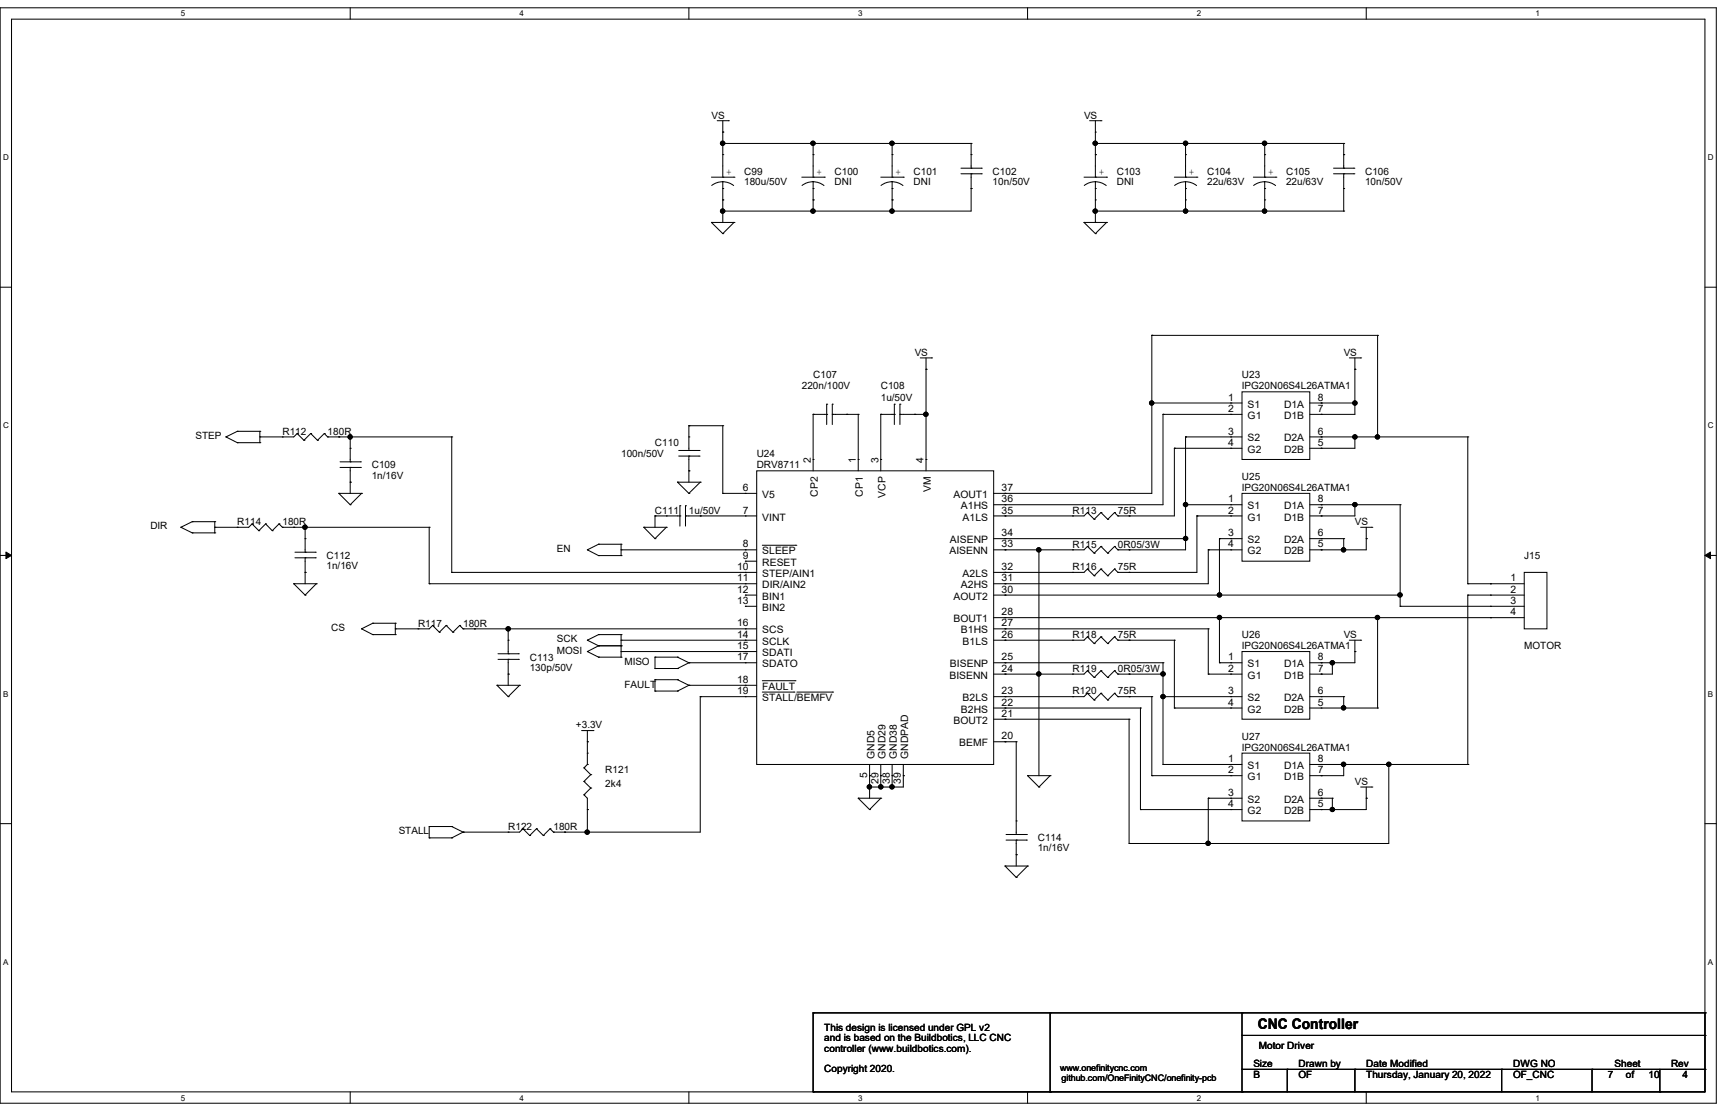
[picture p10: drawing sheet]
<svg xmlns="http://www.w3.org/2000/svg" width="432mm" height="279mm" viewBox="0 0 432 279" stroke-linecap="round" stroke-linejoin="round" font-family="sans-serif">
<path d="M0 1.9h428.6v273.6h-428.6zM2.9 4.8h422.9v267.8h-422.9z" fill="none" stroke="#000" stroke-width=".25"/>
<g fill="#fff">
<path d="M45.2 2.3h1.1v2.2h-1.1z"/>
<path d="M45.2 273h1.1v2.2h-1.1z"/>
</g>
<path d="M87.5 1.9v2.9M87.5 272.6v2.9" fill="none" stroke="#000" stroke-width=".25"/>
<g fill="#fff">
<path d="M129.8 2.3h1.1v2.2h-1.1z"/>
<path d="M129.8 273h1.1v2.2h-1.1z"/>
</g>
<path d="M172 1.9v2.9M172 272.6v2.9" fill="none" stroke="#000" stroke-width=".25"/>
<g fill="#fff">
<path d="M214.3 2.3h1.1v2.2h-1.1z"/>
<path d="M214.3 273h1.1v2.2h-1.1z"/>
</g>
<path d="M256.6 1.9v2.9M256.6 272.6v2.9" fill="none" stroke="#000" stroke-width=".25"/>
<g fill="#fff">
<path d="M298.9 2.3h1.1v2.2h-1.1z"/>
<path d="M298.9 273h1.1v2.2h-1.1z"/>
</g>
<path d="M341.2 1.9v2.9M341.2 272.6v2.9" fill="none" stroke="#000" stroke-width=".25"/>
<g fill="#fff">
<path d="M383.5 2.3h1.1v2.2h-1.1z"/>
<path d="M383.5 273h1.1v2.2h-1.1z"/>
<path d="M.8 38.2h1.4v2.3h-1.4z"/>
<path d="M426.5 38.2h1.4v2.3h-1.4z"/>
<path d="M.8 105.2h1.4v2.2h-1.4z"/>
<path d="M426.5 105.2h1.4v2.2h-1.4z"/>
</g>
<path d="M0 71.7h2.9M425.8 71.7h2.8" fill="none" stroke="#000" stroke-width=".25"/>
<g fill="#fff">
<path d="M.8 172.1h1.3v2.3h-1.3z"/>
<path d="M426.5 172.1h1.3v2.3h-1.3z"/>
</g>
<path d="M0 138.7h2.9M425.8 138.7h2.8" fill="none" stroke="#000" stroke-width=".25"/>
<path d="M1.5 137.8l1.4 .9-1.4 .8zM425.8 138.7l1.4-.9v1.7z" fill="#000" stroke="#000" stroke-width=".25"/>
<g fill="#fff">
<path d="M.8 239.1h1.3v2.2h-1.3z"/>
<path d="M426.5 239.1h1.3v2.2h-1.3z"/>
</g>
<g fill="none" stroke="#000" stroke-width=".25">
<path d="M179.1 30.1h2.8M180.5 33h.1M180.5 38.6h.1M180.5 35.8h.1M180.5 30.1v14.1M180.5 35.8h62M181.9 30.1h.1M203.1 38.6h.1M203.1 35.8h.1M203.1 35.8v8.4M222.8 38.6h.1M222.8 35.8h.1"/>
<path d="M222.8 35.8v8.4M242.5 38.6h.1M242.5 35.8h.1M242.5 35.8v6.2M272.1 30.1h2.9M273.6 33h.1M273.6 38.6h.1M273.6 35.8h.1M273.6 30.1v14.1M273.6 35.8h62M275 30.1h.1M296.1 38.6h.1"/>
<path d="M296.1 35.8h.1M296.1 35.8v8.4M315.8 38.6h.1M315.8 35.8h.1M315.8 35.8v8.4M335.6 38.6h.1M335.6 35.8h.1M335.6 35.8v6.2M177.7 55.5h.1M177.7 55.5h5.6M177.7 55.5l2.8 2.8M177.7 44.2h5.6"/>
<path d="M180.5 58.3h.1M180.5 47.1h.1M180.5 44.2h.1M180.5 45.4l1.4 .2 1.3 .7M180.5 45.4l-1.5 .2-1.3 .7M180.5 49.9h.1M180.5 52.7h.1M180.5 45.4v10.1M183.3 55.5h.1M183.3 44.2h.1M183.3 55.5l-2.8 2.8M200.2 44.2h5.7"/>
<path d="M203.1 47.1h.1M203.1 44.2h.1M203.1 45.4l1.4 .2 1.3 .7M203.1 45.4l-1.5 .2-1.3 .7M203.1 49.9h.1M203.1 52.7h.1M203.1 45.4v7.3M205.9 44.2h.1M220 44.2h5.6M222.8 47.1h.1M222.8 44.2h.1M222.8 45.4l1.4 .2 1.3 .7"/>
<path d="M222.8 45.4l-1.5 .2-1.3 .7M222.8 49.9h.1M222.8 52.7h.1M222.8 45.4v7.3M225.6 44.2h.1M240 43.4h5.1M240 42h5.1M242.5 42h.1M242.5 43.4h.1M242.5 47.1h.1M242.5 43.4v9.3h-62M245.1 43.4h.1"/>
<path d="M245.1 42h.1M270.7 55.5h.1M270.7 55.5h5.7M270.7 55.5l2.9 2.8M270.7 44.2h5.7M273.6 58.3h.1M273.6 47.1h.1M273.6 44.2h.1M273.6 45.4l1.4 .2 1.3 .7M273.6 45.4l-1.5 .2-1.3 .7M273.6 49.9h.1M273.6 52.7h.1"/>
<path d="M273.6 55.5h.1M273.6 45.4v10.1M273.6 52.7h62M276.4 55.5h.1M276.4 44.2h.1M276.4 55.5l-2.8 2.8M293.3 44.2h5.6M296.1 47.1h.1M296.1 44.2h.1M296.1 45.4l1.4 .2 1.3 .7M296.1 45.4l-1.5 .2-1.3 .7M296.1 49.9h.1"/>
<path d="M296.1 52.7h.1M296.1 45.4v7.3M298.9 44.2h.1M313 44.2h5.6M315.8 47.1h.1M315.8 44.2h.1M315.8 45.4l1.5 .2 1.3 .7M315.8 45.4l-1.4 .2-1.3 .7M315.8 49.9h.1M315.8 52.7h.1M315.8 45.4v7.3M318.6 44.2h.1"/>
<path d="M333 43.4h5.1M333 42h5.1M335.6 42h.1M335.6 43.4h.1M335.6 47.1h.1M335.6 52.7h.1M335.6 43.4v9.3M338.1 43.4h.1M338.1 42h.1M229.8 89.4h2.9M231.3 92.2h.1M231.3 89.4v28.2"/>
<path d="M232.7 89.4h.1M287.7 83.7h.1M287.7 83.7v39.5h-39.5M287.7 83.7h56.3M310.2 97.8h16.9v16.9h-16.9zM337 89.4h2.8M338.4 92.2h.1M338.4 89.4v14.1h-11.3M339.8 89.4h.1M344 83.7h.1M344 83.7v25.4M56.4 109.1h.1"/>
<path d="M56.4 109.1l2.9 1.4M59.3 110.5h.1M59.3 107.7h.1M59.3 110.5h5.6M59.3 107.7l-2.9 1.4M59.3 107.7h5.6M64.9 107.7h.1M64.9 110.5h.1M64.9 109.1h.1M64.9 107.7v2.8M70.5 109.1h.1M74.2 108.2h.1"/>
<path d="M74.2 108.2l-.8 .9h-8.5M74.2 108.2l1.7 1.7M75.9 109.9h.1M77.6 108.2h.1M77.6 108.2l-1.7 1.7M77.6 108.2l1.7 1.7M79.3 109.9h.1M81 108.2h.1M81 108.2l-1.7 1.7M81 108.2l.8 .9M81.8 109.1h.1M81.8 109.1h31"/>
<path d="M84.6 109.1h.1M84.9 116.7h5.1M84.9 115.3h5.1M87.5 115.3h.1M87.5 116.7h.1M87.5 111.9h.1M87.5 109.1h.1M87.5 109.1v6.2M87.5 116.7v6.5M90 116.7h.1M90 115.3h.1M112.8 109.1h.1"/>
<path d="M112.8 109.1v33.8M169.5 113.9h5.1M169.5 112.5h5.1M172 112.5h.1M172 113.9h.1M172 109.1h.1M172 117.6h.1M172 106.3h.1M172 106.3v6.2M172 113.9v6.5M172 106.3h8.5M174.6 113.9h.1"/>
<path d="M174.6 112.5h.1M180.5 106.3h.1M180.5 106.3v16.9M189 117.6h59.2v73.3h-59.2zM203.1 103.5h.1M203.1 114.7h.1M203.1 103.5v14.1M203.1 103.5h3.4M206.5 103.5h.1M206.5 100.9h.1M206.5 100.9v5.1M207.9 100.9h.1"/>
<path d="M207.9 103.5h.1M207.9 103.5h6.4M207.9 100.9v5.1M211.5 103.5h.1M214.3 114.7h.1M214.3 103.5h.1M214.3 103.5v14.1M220 103.5h.1M220 114.7h.1M220 103.5h3.4M220 103.5v14.1M223.4 103.5h.1"/>
<path d="M223.4 100.9h.1M223.4 100.9v5.1M224.7 100.9h.1M224.7 103.5h.1M224.7 103.5h6.6M224.7 100.9v5.1M228.4 103.5h.1M231.3 114.7h.1M231.3 103.5h.1M287.7 100.6h.1M287.7 100.6h22.5M290.4 103.5h.1"/>
<path d="M290.4 103.5h19.8M290.4 103.5v22.5h-42.2M293.3 111.9h.1M293.3 111.9h16.9M293.3 111.9v16.9h-14.1M296.1 109.1h.1M296.1 109.1h14.1M296.1 109.1v28.2h-16.9M307.4 100.6h.1M307.4 103.5h.1M307.4 109.1h.1M307.4 111.9h.1"/>
<path d="M327.1 109.1h39.5M327.1 100.6h11.3M329.9 111.9h.1M329.9 109.1h.1M329.9 103.5h.1M329.9 100.6h.1M338.4 100.6h.1M338.4 109.1h.1M338.4 109.1v2.8h-11.3M366.6 109.1h.1M366.6 109.1v36.7M45.2 131.7h.1"/>
<path d="M45.2 131.7l2.8 1.4M48 133.1h.1M48 130.3h.1M48 133.1h5.6M48 130.3l-2.8 1.4M48 130.3h5.6M53.6 130.3h.1M53.6 133.1h.1M53.6 131.7h.1M53.6 130.3v2.8M59.3 131.7h.1M62.9 130.8h.1"/>
<path d="M62.9 130.8l-.8 .9h-8.5M62.9 130.8l1.7 1.7M64.6 132.5h.1M66.3 130.8h.1M66.3 130.8l-1.7 1.7M66.3 130.8l1.7 1.7M68 132.5h.1M69.7 130.8h.1M69.7 130.8l-1.7 1.7M69.7 130.8l.8 .9M70.5 131.7h.1M70.5 131.7h36.7"/>
<path d="M73.4 131.7h.1M73.7 139.3h5M73.7 137.9h5M76.2 137.9h.1M76.2 139.3h.1M76.2 134.5h.1M76.2 131.7h.1M76.2 131.7v6.2M76.2 139.3v6.5M78.7 139.3h.1M78.7 137.9h.1M84.6 123.2h.1"/>
<path d="M84.6 123.2h5.7M84.6 123.2l2.9 2.8M87.5 126h.1M87.5 120.4h.1M90.3 123.2h.1M90.3 123.2l-2.8 2.8M107.2 131.7h.1M107.2 131.7v14.1M146.7 137.3h.1M146.7 137.3l2.8 1.4M149.5 138.7h.1M149.5 135.9h.1"/>
<path d="M149.5 138.7h5.6M149.5 135.9l-2.8 1.4M149.5 135.9h5.6M155.1 135.9h.1M155.1 138.7h.1M155.1 137.3h.1M155.1 135.9v2.8M155.1 137.3h33.9M160.8 131.7h.1M160.8 131.7h5.6M160.8 131.7l2.8 2.8M163.6 134.5h.1"/>
<path d="M163.6 128.8h.1M163.6 128.8v2.9M163.6 128.8h6.2M166.4 131.7h.1M166.4 128.8h.1M166.4 131.7l-2.8 2.8M169.2 120.4h.1M169.2 120.4h5.7M169.2 120.4l2.8 2.8M169.8 128.8h.1M169.8 126.3h.1M169.8 126.3v5.1"/>
<path d="M171.2 126.3h.1M171.2 128.8h.1M171.2 128.8h17.8M171.2 126.3v5.1M172 123.2h.1M174.9 120.4h.1M174.9 128.8h.1M174.9 120.4l-2.9 2.8M180.5 123.2h.1M180.5 123.2h8.5M186.1 123.2h.1M186.1 128.8h.1"/>
<path d="M186.1 137.3h.1M190.4 136.1h8.4M198.8 136.1h.1M248.2 134.5h47.9M251 137.3h.1M251 134.5h.1M251 128.8h.1M251 126h.1M251 123.2h.1M259.5 137.3h.1M259.5 137.3v56.4M267.9 137.3h.1"/>
<path d="M267.9 128.8h.1M271.6 136.4h.1M271.6 128h.1M271.6 128l-.9 .8h-22.5M271.6 136.4l-.9 .9h-22.5M271.6 136.4l1.7 1.7M271.6 128l1.7 1.7M273.3 138.1h.1M273.3 129.7h.1M275 136.4h.1M275 128h.1M275 136.4l-1.7 1.7"/>
<path d="M275 136.4l1.6 1.7M275 128l-1.7 1.7M275 128l1.6 1.7M276.6 138.1h.1M276.6 129.7h.1M278.3 136.4h.1M278.3 128h.1M278.3 136.4l-1.7 1.7M278.3 136.4l.9 .9M278.3 128l-1.7 1.7M278.3 128l.9 .8M279.2 137.3h.1"/>
<path d="M279.2 128.8h.1M282 137.3h.1M282 128.8h.1M296.1 126h.1M296.1 134.5h.1M296.1 126h14.1M298.9 128.8h.1M298.9 128.8v14.1h-19.7M298.9 128.8h11.3M301.8 137.3h.1M301.8 137.3v8.5h-53.6M301.8 137.3h8.4"/>
<path d="M304.5 134.5h.1M304.5 134.5h5.7M304.5 134.5v14.1M307.4 126h.1M307.4 128.8h.1M307.4 134.5h.1M307.4 137.3h.1M310.2 123.2h16.9v16.9h-16.9zM327.1 126h22.6M327.1 134.5h8.5M329.9 137.3h.1M329.9 134.5h.1"/>
<path d="M329.9 128.8h.1M329.9 126h.1M335.6 134.5h.1M335.6 137.3h.1M335.6 134.5v2.8M338.4 126h.1M338.4 126v2.8h-11.3M339.8 131.7h2.8M341.2 134.5h.1M341.2 131.7v5.6h-14.1M342.6 131.7h.1M349.7 126h.1"/>
<path d="M349.7 126v25.4M73.4 145.8h.1M73.4 145.8h5.6M73.4 145.8l2.8 2.8M76.2 148.6h.1M76.2 142.9h.1M79 145.8h.1M79 145.8l-2.8 2.8M90.3 157h.1M90.3 157l2.8 1.5M93.1 158.5h.1M93.1 155.6h.1"/>
<path d="M93.1 158.5h5.6M93.1 155.6l-2.8 1.4M93.1 155.6h5.6M98.7 155.6h.1M98.7 158.5h.1M98.7 157h.1M98.7 155.6v2.9M104.4 157h.1M107.2 145.8h.1M107.2 145.8h81.8M108 156.2h.1M108 156.2l-.8 .8h-8.5"/>
<path d="M108 156.2l1.7 1.7M109.7 157.9h.1M111.4 156.2h.1M111.4 156.2l-1.7 1.7M111.4 156.2l1.7 1.7M112.8 142.9h.1M112.8 142.9h76.2M113.1 157.9h.1M114.8 156.2h.1M114.8 156.2l-1.7 1.7M114.8 156.2l.9 .8M115.7 157h.1"/>
<path d="M115.7 157h73.3M118.5 157h.1M126.9 159.9h.1M126.9 157h.1M126.9 157v6.2M146.7 159.9h.1M146.7 159.9l2.8 1.3M149.5 158.5h.1M149.5 158.5h5.6M149.5 158.5l-2.8 1.4M155.1 158.5h.1M155.1 159.9h.1"/>
<path d="M155.1 158.5v5.6M155.1 159.9h33.9M186.1 140.1h.1M186.1 142.9h.1M186.1 145.8h.1M186.1 148.6h.1M186.1 151.4h.1M186.1 159.9h.1M186.1 157h.1M186.1 148.6h2.9M186.1 151.4h2.9M186.1 140.1h2.9"/>
<path d="M248.2 148.6h101.5M248.2 154.2h132.5M248.2 157h53.6M251 159.9h.1M251 157h.1M251 154.2h.1M251 148.6h.1M251 145.8h.1M251 142.9h.1M267.9 142.9h.1M267.9 159.9h.1M271.6 142.1h.1"/>
<path d="M271.6 159h.1M271.6 159l-.9 .9h-22.5M271.6 142.1l-.9 .8h-22.5M271.6 142.1l1.7 1.7M271.6 159l1.7 1.7M273.3 143.8h.1M275 142.1h.1M275 159h.1M275 142.1l-1.7 1.7M275 142.1l1.6 1.7M275 159l-1.7 1.7M275 159l1.6 1.7"/>
<path d="M276.6 143.8h.1M278.3 142.1h.1M278.3 159h.1M278.3 142.1l-1.7 1.7M278.3 142.1l.9 .8M278.3 159l-1.7 1.7M278.3 159l.9 .9M279.2 142.9h.1M279.2 159.9h.1M279.2 159.9h14.1M282 142.9h.1M282 159.9h.1"/>
<path d="M293.3 159.9h.1M293.3 159.9v16.9M301.8 157h.1M301.8 157v11.3M304.5 148.6h.1M304.5 154.2h.1M304.5 154.2v11.3M337 159.9h2.8M338.4 159.9v5.6h-11.3M339.8 159.9h.1M344 154.2h.1M344 154.2v22.6"/>
<path d="M349.7 151.4h.1M349.7 148.6h.1M349.7 151.4h31M366.6 145.8h.1M366.6 148.6h.1M366.6 145.8h14.1M366.6 148.6h14.1M366.6 148.6v42.3M372.2 145.8h.1M372.2 148.6h.1M372.2 151.4h.1M372.2 154.2h.1"/>
<path d="M380.7 142.9h5.6v14.1h-5.6zM124.1 171.1h.1M124.1 171.1h5.7M124.1 171.1l2.8 2.8M124.4 164.6h5.1M124.4 163.2h5.1M126.9 173.9h.1M126.9 163.2h.1M126.9 164.6h.1M126.9 168.3h.1M126.9 164.6v6.5M129.5 164.6h.1"/>
<path d="M129.5 163.2h.1M129.8 171.1h.1M129.8 171.1l-2.9 2.8M146.7 162.7h.1M146.7 162.7l2.8 1.4M149.5 164.1h.1M149.5 161.2h.1M149.5 164.1h5.6M149.5 161.2l-2.8 1.5M149.5 161.2h5.6M155.1 161.2h.1M155.1 164.1h.1"/>
<path d="M155.1 162.7h.1M155.1 162.7h33.9M163.6 172.6h.1M163.6 169.7h.1M163.6 166.9h.1M163.6 164.1h.1M163.6 172.6h5.6M163.6 164.1v2.8M163.6 169.7v2.9M163.6 169.7h5.6M163.6 166.9h5.6M163.6 164.1h5.6"/>
<path d="M169.2 172.6h.1M169.2 169.7h.1M169.2 166.9h.1M169.2 164.1h.1M169.2 169.7l2.8 1.4M169.2 164.1l2.8 1.4M172 171.1h.1M172 165.5h.1M172 171.1l-2.8 1.5M172 165.5l-2.8 1.4M172 171.1h17M172 165.5h17"/>
<path d="M174.9 173.9h.1M174.9 173.9h14.1M174.9 173.9v33.9h-36.7M186.1 162.7h.1M186.1 165.5h.1M186.1 171.1h.1M186.1 173.9h.1M190.4 170h8.1M190.4 172.8h7.9M198.3 172.8h.1M198.5 170h.1M199 172.8h8.9"/>
<path d="M207.9 172.8h.1M248.2 165.5h42.2M248.2 176.8h36.6M248.2 179.6h33.8M251 179.6h.1M251 176.8h.1M251 173.9h.1M251 168.3h.1M251 165.5h.1M259.5 168.3h.1M267.9 173.9h.1M267.9 168.3h.1"/>
<path d="M271.6 173.1h.1M271.6 167.5h.1M271.6 173.1l-.9 .8h-22.5M271.6 173.1l1.7 1.7M271.6 167.5l-.9 .8h-22.5M271.6 167.5l1.7 1.7M273.3 174.8h.1M273.3 169.2h.1M273.3 160.7h.1M275 173.1h.1M275 167.5h.1M275 173.1l-1.7 1.7"/>
<path d="M275 173.1l1.6 1.7M275 167.5l-1.7 1.7M275 167.5l1.6 1.7M276.6 174.8h.1M276.6 169.2h.1M276.6 160.7h.1M278.3 173.1h.1M278.3 167.5h.1M278.3 173.1l-1.7 1.7M278.3 173.1l.9 .8M278.3 167.5l-1.7 1.7M278.3 167.5l.9 .8"/>
<path d="M279.2 173.9h.1M279.2 168.3h.1M279.2 173.9h8.5M279.2 168.3h11.2M282 173.9h.1M282 168.3h.1M282 179.6h.1M282 179.6v31M284.8 176.8h.1M284.8 176.8v25.3M287.7 173.9h.1M287.7 173.9v19.8"/>
<path d="M290.4 165.5h.1M290.4 168.3h.1M290.4 173.9h.1M290.4 173.9h19.8M290.4 165.5v25.4M293.3 176.8h.1M293.3 176.8h16.9M301.8 168.3h.1M301.8 168.3h8.4M304.5 165.5h.1M304.5 165.5h5.7M307.4 165.5h.1"/>
<path d="M307.4 168.3h.1M307.4 173.9h.1M307.4 176.8h.1M310.2 162.7h16.9v16.9h-16.9zM327.1 173.9h8.5M327.1 176.8h16.9M329.9 176.8h.1M329.9 173.9h.1M329.9 168.3h.1M329.9 165.5h.1M332.7 165.5h.1M332.7 165.5v2.8h-5.6"/>
<path d="M335.6 176.8h.1M335.6 173.9h.1M335.6 173.9v2.9M338.4 162.7h.1M344 176.8h.1M145.2 182.4h2.9M145.8 198.5h.1M145.8 195.1h.1M145.8 191.7h.1M145.8 198.5l.9 .8v8.5M145.8 195.1l1.7 1.7M145.8 191.7l1.7 1.7"/>
<path d="M146.7 185.2h.1M146.7 190.9h.1M146.7 188h.1M146.7 182.4v8.5M146.7 190.9l-.9 .8M147.5 196.8h.1M147.5 193.4h.1M147.5 196.8l-1.7 1.7M147.5 193.4l-1.7 1.7M148.1 182.4h.1M214.3 199.3h.1M214.3 199.3h5.7"/>
<path d="M214.3 199.3l2.9 2.8M217.2 193.7h.1M217.2 196.5h.1M217.2 190.9v8.4M220 199.3h.1M220 193.7h.1M220 196.5h.1M220 199.3l-2.8 2.8M220 190.9v5.6M222.8 193.7h.1M222.8 196.5h.1M222.8 190.9v5.6"/>
<path d="M225.6 193.7h.1M225.6 190.9v5.6h-8.4M248.2 185.2h5.6M251 185.2h.1M253.8 185.2h.1M253.8 185.2v23.2M256.6 193.7h.1M256.6 193.7h5.7M256.6 193.7l2.9 2.8M259.5 196.5h.1M262.3 193.7h.1M262.3 193.7l-2.8 2.8"/>
<path d="M287.7 193.7h.1M287.7 193.7h22.5M290.4 190.9h.1M290.4 190.9h19.8M301.8 199.3h.1M301.8 199.3h8.4M301.8 199.3v11.3M307.4 190.9h.1M307.4 193.7h.1M307.4 199.3h.1M310.2 188h16.9v17h-16.9zM327.1 199.3h5.6"/>
<path d="M327.1 190.9h39.5M329.9 199.3h.1M329.9 193.7h.1M329.9 190.9h.1M332.7 199.3h.1M332.7 199.3v2.8M335.6 190.9h.1M335.6 190.9v2.8h-8.5M339.8 196.5h2.8M341.2 199.3h.1M341.2 196.5v5.6h-14.1M342.6 196.5h.1"/>
<path d="M346.8 190.9h.1M346.8 190.9v19.7h-64.8M366.6 190.9h.1M0 205.7h2.9M107.2 209.2h.1M107.2 206.4h.1M107.2 209.2h5.6M107.2 206.4v2.8M107.2 206.4h5.6M112.8 209.2h.1M112.8 206.4h.1M112.8 206.4l2.9 1.4"/>
<path d="M115.7 207.8h.1M115.7 207.8l-2.9 1.4M126.9 207.8h.1M130.6 206.9h.1M130.6 206.9l-.8 .9h-14.1M130.6 206.9l1.7 1.7M132.3 208.6h.1M134 206.9h.1M134 206.9l-1.7 1.7M134 206.9l1.7 1.7M135.7 208.6h.1M137.4 206.9h.1"/>
<path d="M137.4 206.9l-1.7 1.7M137.4 206.9l.8 .9M138.2 207.8h.1M141 207.8h.1M146.7 202.1h.1M146.7 207.8h.1M217.2 202.1h.1M251 216.2h.1M251 216.2h5.6M251 216.2l2.8 2.9M251.2 209.8h5.1M251.2 208.4h5.1"/>
<path d="M253.8 219.1h.1M253.8 208.4h.1M253.8 209.8h.1M253.8 205h.1M253.8 213.4h.1M253.8 209.8v6.4M256.3 209.8h.1M256.3 208.4h.1M256.6 216.2h.1M256.6 216.2l-2.8 2.9M282 210.6h.1M284.8 202.1h.1"/>
<path d="M284.8 202.1h25.4M301.8 210.6h.1M307.4 202.1h.1M329.9 202.1h.1M332.7 202.1h.1M425.8 205.7h2.8M203.1 252.9h.1M203.1 252.9h222.7M203.1 252.9v19.7M262.3 252.9h.1M262.3 252.9v19.7M310.2 252.9h.1"/>
<path d="M310.2 258.5h115.6M310.2 252.9v19.7M425.8 258.5h.1M425.8 252.9h.1M425.8 252.9v19.7h-222.7M203.1 272.6h.1M262.3 272.6h.1M310.2 272.6h.1M310.2 267h115.6M321.5 267h.1M321.5 267v5.6M338.4 267h.1"/>
<path d="M338.4 267v5.6M375 267h.1M375 267v5.6M397.6 267h.1M397.6 267v5.6M414.5 272.6h.1M414.5 267v5.6M425.8 267h.1"/>
</g>
<g fill="#000" stroke="#000" stroke-width=".25">
<circle cx="180.5" cy="35.8" r=".54"/>
<circle cx="203" cy="35.8" r=".54"/>
<circle cx="222.8" cy="35.8" r=".54"/>
<circle cx="273.5" cy="35.8" r=".54"/>
<circle cx="296.1" cy="35.8" r=".54"/>
<circle cx="315.8" cy="35.8" r=".54"/>
<circle cx="180.5" cy="52.7" r=".54"/>
<circle cx="203" cy="52.7" r=".54"/>
<circle cx="222.8" cy="52.7" r=".54"/>
<circle cx="273.5" cy="52.7" r=".54"/>
<circle cx="296.1" cy="52.7" r=".54"/>
<circle cx="315.8" cy="52.7" r=".54"/>
<circle cx="87.4" cy="109.1" r=".54"/>
<circle cx="231.2" cy="103.4" r=".54"/>
<circle cx="287.6" cy="100.6" r=".54"/>
<circle cx="338.4" cy="100.6" r=".54"/>
<circle cx="338.4" cy="109.1" r=".54"/>
<circle cx="344" cy="109.1" r=".54"/>
<circle cx="76.2" cy="131.6" r=".54"/>
<circle cx="259.4" cy="137.3" r=".54"/>
<circle cx="296.1" cy="134.5" r=".54"/>
<circle cx="296.1" cy="126" r=".54"/>
<circle cx="335.5" cy="137.3" r=".54"/>
<circle cx="338.4" cy="126" r=".54"/>
<circle cx="126.9" cy="157" r=".54"/>
<circle cx="304.6" cy="148.5" r=".54"/>
<circle cx="304.6" cy="154.2" r=".54"/>
<circle cx="344" cy="154.2" r=".54"/>
<circle cx="349.6" cy="148.5" r=".54"/>
<circle cx="259.4" cy="168.3" r=".54"/>
<circle cx="290.5" cy="173.9" r=".54"/>
<circle cx="290.5" cy="168.3" r=".54"/>
<circle cx="332.8" cy="165.5" r=".54"/>
<circle cx="335.5" cy="176.7" r=".54"/>
<circle cx="217.1" cy="196.5" r=".54"/>
<circle cx="220" cy="196.5" r=".54"/>
<circle cx="222.8" cy="196.5" r=".54"/>
<circle cx="335.5" cy="190.8" r=".54"/>
<circle cx="346.8" cy="190.8" r=".54"/>
<circle cx="146.7" cy="207.8" r=".54"/>
<circle cx="301.7" cy="210.6" r=".54"/>
<circle cx="332.8" cy="202.1" r=".54"/>
</g>
<text font-size="3.6" x="314.2" y="256.8">CNC Controller</text>
<g font-size="2.5">
<text x="177.7" y="29.6">VS</text>
<text x="270.7" y="29.6">VS</text>
<text x="181.4" y="43.7">+</text>
<text x="185.8" y="43.7">C99</text>
<text x="185.8" y="46.2">180u/50V</text>
<text x="203.9" y="43.7">+</text>
<text x="208.4" y="43.7">C100</text>
<text x="208.4" y="46.2">DNI</text>
<text x="223.6" y="43.7">+</text>
<text x="228.1" y="43.7">C101</text>
<text x="228.1" y="46.2">DNI</text>
<text x="247.9" y="43.7">C102</text>
<text x="247.9" y="46.2">10n/50V</text>
<text x="274.4" y="43.7">+</text>
<text x="278.9" y="43.7">C103</text>
<text x="278.9" y="46.2">DNI</text>
<text x="296.9" y="43.7">+</text>
<text x="301.5" y="43.7">C104</text>
<text x="301.5" y="46.2">22u/63V</text>
<text x="316.7" y="43.7">+</text>
<text x="321.2" y="43.7">C105</text>
<text x="321.2" y="46.2">22u/63V</text>
<text x="340.9" y="43.7">C106</text>
<text x="340.9" y="46.2">10n/50V</text>
<text x="228.4" y="88.8">VS</text>
<text x="335.6" y="88.8">VS</text>
<text x="203.1" y="94.4">C107</text>
<text x="310.2" y="94.4">U23</text>
<text x="200.2" y="97.2">220n/100V</text>
<text x="220" y="97.2">C108</text>
<text x="220" y="100.1">1u/50V</text>
<text x="306.7" y="100">1</text>
<text x="310.2" y="97.2">IPG20N06S4L26ATMA1</text>
<text x="311.6" y="101.8">S1</text>
<text x="320.7" y="101.8">D1A</text>
<text x="329.1" y="100">8</text>
<text x="306.7" y="102.9">2</text>
<text x="311.6" y="104.6">G1</text>
<text x="320.7" y="104.6">D1B</text>
<text x="329.1" y="102.9">7</text>
<text x="48.9" y="109.6">STEP</text>
<text x="70.5" y="108.5">R112</text>
<text x="81.8" y="108.5">180R</text>
<text x="163.6" y="111.3">C110</text>
<text x="306.7" y="108.5">3</text>
<text x="306.7" y="111.3">4</text>
<text x="311.6" y="110.2">S2</text>
<text x="311.6" y="113.1">G2</text>
<text x="320.7" y="113.1">D2B</text>
<text x="320.7" y="110.2">D2A</text>
<text x="329.1" y="111.3">5</text>
<text x="329.1" y="108.5">6</text>
<text x="92.8" y="117">C109</text>
<text x="92.8" y="119.5">1n/16V</text>
<text x="155.1" y="114.2">100n/50V</text>
<text x="189" y="114.2">U24</text>
<text x="189" y="117">DRV8711</text>
<text x="202.5" y="115.6" transform="rotate(-90 202.5 115.6)">2</text>
<text x="213.7" y="115.6" transform="rotate(-90 213.7 115.6)">1</text>
<text x="219.4" y="115.6" transform="rotate(-90 219.4 115.6)">3</text>
<text x="230.7" y="115.6" transform="rotate(-90 230.7 115.6)">4</text>
<text x="310.2" y="119.8">U25</text>
<text x="185.5" y="122.6">6</text>
<text x="190.4" y="124.3">V5</text>
<text x="204.3" y="124" transform="rotate(-90 204.3 124)">CP2</text>
<text x="215.5" y="124" transform="rotate(-90 215.5 124)">CP1</text>
<text x="221.2" y="124.3" transform="rotate(-90 221.2 124.3)">VCP</text>
<text x="232.5" y="122.9" transform="rotate(-90 232.5 122.9)">VM</text>
<text x="238.1" y="124.3">AOUT1</text>
<text x="250.1" y="125.4">36</text>
<text x="250.1" y="122.6">37</text>
<text x="306.7" y="125.4">1</text>
<text x="310.2" y="122.6">IPG20N06S4L26ATMA1</text>
<text x="329.1" y="125.4">8</text>
<text x="59.3" y="131.1">R114</text>
<text x="70.5" y="131.1">180R</text>
<text x="163.6" y="128.3">C111</text>
<text x="172.1" y="128.3">1u/50V</text>
<text x="185.5" y="128.2">7</text>
<text x="190.4" y="130">VINT</text>
<text x="240" y="127.2">A1HS</text>
<text x="240.4" y="130">A1LS</text>
<text x="250.1" y="128.2">35</text>
<text x="267.9" y="128.3">R113</text>
<text x="279.2" y="128.3">75R</text>
<text x="306.7" y="128.2">2</text>
<text x="311.6" y="127.2">S1</text>
<text x="311.6" y="130">G1</text>
<text x="320.7" y="130">D1B</text>
<text x="320.7" y="127.2">D1A</text>
<text x="329.1" y="128.2">7</text>
<text x="338.4" y="131.1">VS</text>
<text x="37.5" y="132.2">DIR</text>
<text x="139.1" y="137.8">EN</text>
<text x="185.5" y="136.7">8</text>
<text x="237.2" y="135.6">AISENP</text>
<text x="250.1" y="136.7">33</text>
<text x="250.1" y="133.9">34</text>
<text x="267.9" y="136.7">R115</text>
<text x="279.2" y="136.7">0R05/3W</text>
<text x="306.7" y="133.9">3</text>
<text x="306.7" y="136.7">4</text>
<text x="311.6" y="135.6">S2</text>
<text x="320.7" y="135.6">D2A</text>
<text x="329.1" y="136.7">5</text>
<text x="329.1" y="133.9">6</text>
<text x="81.5" y="139.5">C112</text>
<text x="81.5" y="142.1">1n/16V</text>
<text x="184.1" y="142.3">10</text>
<text x="185.5" y="139.5">9</text>
<text x="190.4" y="138.4">SLEEP</text>
<text x="190.4" y="141.3">RESET</text>
<text x="237.1" y="138.4">AISENN</text>
<text x="250.1" y="142.3">32</text>
<text x="267.9" y="142.4">R116</text>
<text x="279.2" y="142.4">75R</text>
<text x="311.6" y="138.4">G2</text>
<text x="320.7" y="138.4">D2B</text>
<text x="380.7" y="139.5">J15</text>
<text x="184.1" y="145.2">11</text>
<text x="184.1" y="148">12</text>
<text x="190.4" y="144.1">STEP/AIN1</text>
<text x="190.4" y="146.9">DIR/AIN2</text>
<text x="190.4" y="149.7">BIN1</text>
<text x="238.1" y="149.7">AOUT2</text>
<text x="240" y="146.9">A2HS</text>
<text x="240.4" y="144.1">A2LS</text>
<text x="250.1" y="148">30</text>
<text x="250.1" y="145.2">31</text>
<text x="377.2" y="145.2">1</text>
<text x="377.2" y="148">2</text>
<text x="184.1" y="150.8">13</text>
<text x="190.4" y="152.5">BIN2</text>
<text x="238.1" y="155.4">BOUT1</text>
<text x="250.1" y="153.6">28</text>
<text x="377.2" y="150.8">3</text>
<text x="377.2" y="153.6">4</text>
<text x="82.7" y="157.6">CS</text>
<text x="104.4" y="156.5">R117</text>
<text x="115.7" y="156.5">180R</text>
<text x="139.1" y="160.4">SCK</text>
<text x="184.1" y="159.3">14</text>
<text x="184.1" y="156.4">16</text>
<text x="190.4" y="161">SCLK</text>
<text x="190.4" y="158.2">SCS</text>
<text x="240" y="158.2">B1HS</text>
<text x="240.4" y="161">B1LS</text>
<text x="250.1" y="159.3">26</text>
<text x="250.1" y="156.4">27</text>
<text x="267.9" y="159.3">R118</text>
<text x="279.2" y="159.3">75R</text>
<text x="310.2" y="159.3">U26</text>
<text x="335.6" y="159.3">VS</text>
<text x="132.3" y="164.9">C113</text>
<text x="132.3" y="167.5">130p/50V</text>
<text x="139.1" y="163.2">MOSI</text>
<text x="156" y="166">MISO</text>
<text x="184.1" y="162.1">15</text>
<text x="184.1" y="164.9">17</text>
<text x="190.4" y="163.8">SDATI</text>
<text x="190.4" y="166.6">SDATO</text>
<text x="237.2" y="166.6">BISENP</text>
<text x="250.1" y="167.7">24</text>
<text x="250.1" y="164.9">25</text>
<text x="267.9" y="167.7">R119</text>
<text x="279.2" y="167.7">0R05/3W</text>
<text x="306.7" y="164.9">1</text>
<text x="306.7" y="167.7">2</text>
<text x="310.2" y="162.1">IPG20N06S4L26ATMA1</text>
<text x="311.6" y="166.6">S1</text>
<text x="320.7" y="166.6">D1A</text>
<text x="329.1" y="167.7">7</text>
<text x="329.1" y="164.9">8</text>
<text x="380.7" y="162.1">MOTOR</text>
<text x="156" y="171.7">FAULT</text>
<text x="184.1" y="170.5">18</text>
<text x="184.1" y="173.4">19</text>
<text x="190.4" y="172.3">FAULT</text>
<text x="237.1" y="169.5">BISENN</text>
<text x="250.1" y="173.4">23</text>
<text x="267.9" y="173.4">R120</text>
<text x="279.2" y="173.4">75R</text>
<text x="306.7" y="173.4">3</text>
<text x="311.6" y="169.5">G1</text>
<text x="320.7" y="169.5">D1B</text>
<text x="329.1" y="173.4">6</text>
<text x="190.4" y="175.1">STALL/BEMFV</text>
<text x="240" y="177.9">B2HS</text>
<text x="240.4" y="175.1">B2LS</text>
<text x="250.1" y="179">21</text>
<text x="250.1" y="176.2">22</text>
<text x="306.7" y="176.2">4</text>
<text x="311.6" y="175.1">S2</text>
<text x="311.6" y="177.9">G2</text>
<text x="320.7" y="177.9">D2B</text>
<text x="320.7" y="175.1">D2A</text>
<text x="329.1" y="176.2">5</text>
<text x="143.8" y="181.8">+3.3V</text>
<text x="238.1" y="180.7">BOUT2</text>
<text x="250.1" y="184.6">20</text>
<text x="310.2" y="184.7">U27</text>
<text x="218.4" y="189.5" transform="rotate(-90 218.4 189.5)">GND5</text>
<text x="221.2" y="189.5" transform="rotate(-90 221.2 189.5)">GND29</text>
<text x="224" y="189.5" transform="rotate(-90 224 189.5)">GND38</text>
<text x="226.8" y="189.5" transform="rotate(-90 226.8 189.5)">GNDPAD</text>
<text x="239.6" y="186.4">BEMF</text>
<text x="306.7" y="190.3">1</text>
<text x="310.2" y="187.5">IPG20N06S4L26ATMA1</text>
<text x="329.1" y="190.3">8</text>
<text x="151.2" y="193.1">R121</text>
<text x="151.2" y="196.5">2k4</text>
<text x="216.6" y="194.3" transform="rotate(-90 216.6 194.3)">5</text>
<text x="219.4" y="195.7" transform="rotate(-90 219.4 195.7)">29</text>
<text x="222.2" y="195.7" transform="rotate(-90 222.2 195.7)">38</text>
<text x="225" y="195.7" transform="rotate(-90 225 195.7)">39</text>
<text x="306.7" y="193.1">2</text>
<text x="311.6" y="192">S1</text>
<text x="311.6" y="194.8">G1</text>
<text x="320.7" y="194.8">D1B</text>
<text x="320.7" y="192">D1A</text>
<text x="329.1" y="193.1">7</text>
<text x="338.4" y="195.9">VS</text>
<text x="306.7" y="198.7">3</text>
<text x="306.7" y="201.5">4</text>
<text x="311.6" y="200.4">S2</text>
<text x="311.6" y="203.3">G2</text>
<text x="320.7" y="203.3">D2B</text>
<text x="320.7" y="200.4">D2A</text>
<text x="329.1" y="201.5">5</text>
<text x="329.1" y="198.7">6</text>
<text x="99.6" y="208.3">STALL</text>
<text x="126.9" y="207.2">R122</text>
<text x="138.2" y="207.2">180R</text>
<text x="259.2" y="210">C114</text>
<text x="259.2" y="212.6">1n/16V</text>
<text x="205.9" y="257.4">This design is licensed under GPL v2</text>
<text x="205.9" y="260">and is based on the Buildbotics, LLC CNC</text>
<text x="205.9" y="262.6">controller (www.buildbotics.com).</text>
<text x="314.4" y="261.9">Motor Driver</text>
<text x="205.9" y="267.7">Copyright 2020.</text>
<text x="313" y="266.4">Size</text>
<text x="313" y="269.2">B</text>
<text x="324.3" y="269.2">OF</text>
<text x="324.3" y="266.4">Drawn by</text>
<text x="341.2" y="266.4">Date Modified</text>
<text x="341.2" y="269.2">Thursday, January 20, 2022</text>
<text x="377.9" y="269.2">OF_CNC</text>
<text x="377.9" y="266.4">DWG NO</text>
<text x="401.5" y="269.2">7</text>
<text x="403.2" y="266.4">Sheet</text>
<text x="406.1" y="269.2">of</text>
<text x="411.7" y="269.2">10</text>
<text x="417.3" y="266.4">Rev</text>
<text x="420.2" y="269.2">4</text>
</g>
<g font-size="2.2">
<text x="264.8" y="267.3">www.onefinitycnc.com</text>
<text x="265.1" y="269.9">github.com/OneFinityCNC/onefinity-pcb</text>
</g>
<g font-size="2">
<text x="45.2" y="4.1">5</text>
<text x="129.8" y="4.1">4</text>
<text x="214.3" y="4.1">3</text>
<text x="298.9" y="4.1">2</text>
<text x="383.5" y="4.1">1</text>
<text x=".8" y="40">D</text>
<text x="426.5" y="40">D</text>
<text x=".8" y="107">C</text>
<text x="426.5" y="107">C</text>
<text x=".8" y="173.9">B</text>
<text x="426.5" y="173.9">B</text>
<text x=".8" y="240.9">A</text>
<text x="426.5" y="240.9">A</text>
<text x="45.2" y="274.8">5</text>
<text x="129.8" y="274.8">4</text>
<text x="214.3" y="274.8">3</text>
<text x="298.9" y="274.8">2</text>
<text x="383.5" y="274.8">1</text>
</g>
</svg>
